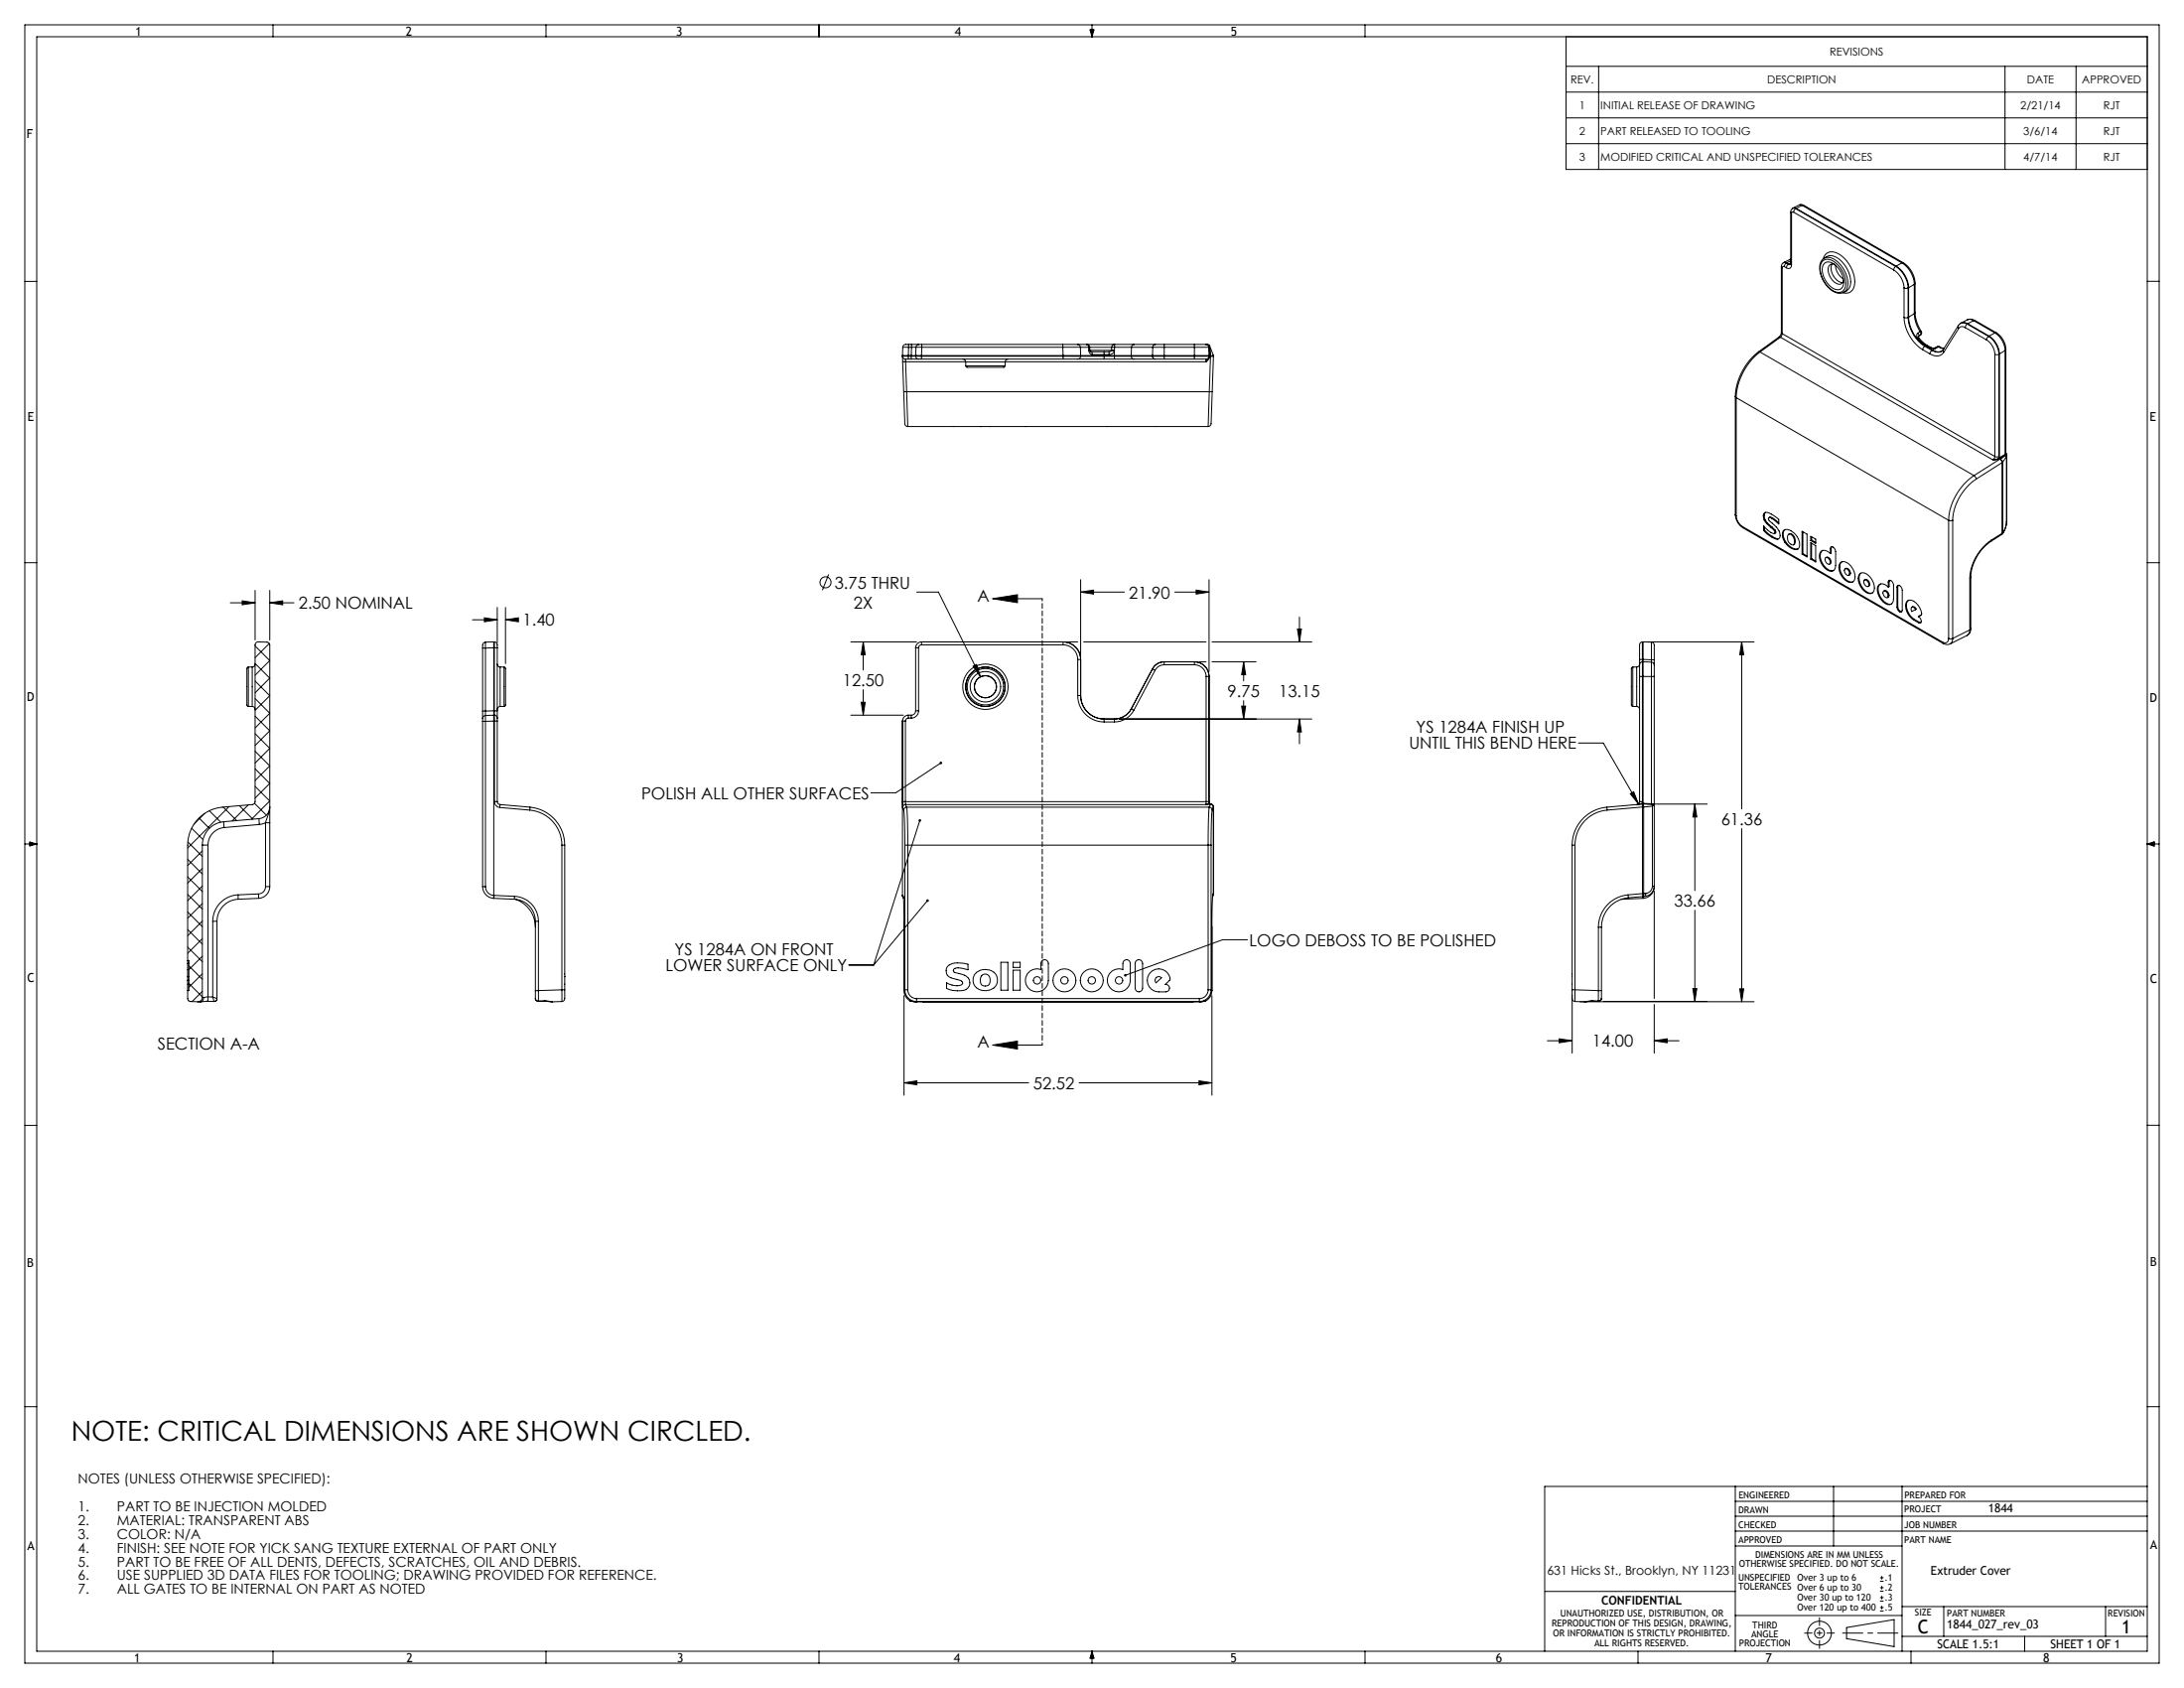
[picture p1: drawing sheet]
<svg xmlns="http://www.w3.org/2000/svg" width="559mm" height="432mm" viewBox="0 0 559 432" stroke-linecap="round" stroke-linejoin="round" font-family="sans-serif">
<g fill="none" stroke="#000" stroke-width=".25">
<path d="M6.3 6.4h546.1v419h-546.1zM9.4 9.4h540v413h-540zM69.8 6.4v3M139.7 6.4v3M209.5 6.4v3M278.9 7.6h1l-.5 1.8zM279.1 7.6l.3 1.8M279.4 6.4v3M279.7 7.6l-.3 1.8M349.2 6.4v3M400.7 9.4v33.9h148.7M400.7 17h148.7"/>
<path d="M409 17v26.3M513 17v26.3M531.2 17v26.3M400.7 30.2h148.7M400.7 36.8h148.7M400.7 23.6h148.7M458.2 54.3l.2 .3M458.2 54.3v13.1M458.4 54.6v13.1M458.7 53.3l.7 .1M458.7 53.3l-.4 .5-.1 .5M458.9 54.3a.32 .32 0 0 0-.4-.1 .32 .32 0 0 0-.1 .4"/>
<path d="M458.9 54.3l25.6 14.8M459.4 53.4l-.5 .9M459.4 53.4l25.6 14.8M459.5 53.3l-.5-.1-.3 .1M459.5 53.3h.1M459.5 53.3l25.7 14.8M459.5 53.3l-.1 .1M460.4 52.4l.6-.1 .5 .2M460.4 52.4l.7 .1M460.4 52.4l-1.6 .8M461.1 52.5l-1.6 .8M461.1 52.5l25.5 14.7"/>
<path d="M461.5 52.5h-.4M461.5 52.5l25.5 14.7M6.3 72h3.1M455.8 68.2l.2 .3M455.8 68.2v16.8M456 68.5v16.9M456.3 67.2l.8 .1M456.3 67.2l-.4 .5-.1 .5M456.4 67.2h-.1M456.4 67.2h.8M456.5 68.2a.32 .32 0 0 0-.3 0 .32 .32 0 0 0-.2 .3M456.5 68.2l.6 .3"/>
<path d="M457.1 67.3l-.6 .9M457.1 67.3l.5 .3M457.2 67.2h.1M457.2 67.2l.5 .3M457.2 67.2l-.1 .1M457.6 67.6l-.5 .9M457.7 67.5h.1M457.7 67.5l-.1 .1M457.7 67.5l.4 .2-.5-.1M458 66.4l.2-.1zM458 66.4l-1.6 .7M458.2 67.4l-.1 .3"/>
<path d="M458.2 67.4l.2 .3M458.2 67.3l-.5 .2M458.2 66.7l-1 .5M458.4 67.7a.81 .81 0 0 1-.4 .9 .81 .81 0 0 1-.9-.1M466.2 66.5a2.39 2.39 0 0 1 3.5 .1 7.1 7.1 0 0 1 2.8 7.3 2.28 2.28 0 0 1-3.5 .6 7.1 7.1 0 0 1-3.2-7.3zM466.4 66.7a2.75 2.75 0 0 1 3.7 .9 6.3 6.3 0 0 1 1.9 6.2 2.01 2.01 0 0 1-3.2 .4 6.6 6.6 0 0 1-2.8-6.9zM466.5 66.2a2.39 2.39 0 0 1 4-1.2 8.3 8.3 0 0 1 3.8 8.6 2.15 2.15 0 0 1-2.7 1.3M466.7 66.1a2.92 2.92 0 0 1 4.2 .5 7.1 7.1 0 0 1 2.3 6.9l-.8 .9M466.7 67.5a2.06 2.06 0 0 1 2.9 .3 5.3 5.3 0 0 1 1.9 5.6 1.73 1.73 0 0 1-2.7 .2 5.5 5.5 0 0 1-2.3-5.9zM468.8 67.5a3.6 3.6 0 0 0 2.7 4.8M469.4 67.7a1.27 1.27 0 0 0-1.4 .3 1.27 1.27 0 0 0-.2 1.4 3.8 3.8 0 0 0 2.9 3.3l.6-.2 .4-.8M469.6 67.8a4.4 4.4 0 0 0 2.1 3.6"/>
<path d="M472.4 74.4l-.6 .4M472.4 74.4h.1M484.5 69.1a5.9 5.9 0 0 1 2.7 4.6M485 68.2a7.1 7.1 0 0 1 3.2 5.5M485 68.2l-.5 .9M485.2 68.1a7 7 0 0 1 3.1 5.5v7.5M485.2 68.1l-.2 .1M486.6 67.2a6.9 6.9 0 0 1 3.2 5.6M486.6 67.2l-1.4 .9M487 67.2a6.6 6.6 0 0 1 3 5.3M487 67.2h-.4M487.2 73.7h1"/>
<path d="M487.2 73.7v7.5M488.2 73.7v7.5M489.8 72.8l-1.6 .9M489.8 72.8v7.4M490 79.9a9.2 9.2 0 0 0 1.6 4.8M490 72.5l-.2 .3M490 79.9l-.2 .3M490 72.5v7.4M549.4 72h3M230.9 91h.1M230.9 91h1.5M230.9 91v.1"/>
<path d="M230.9 91.1a.75 .75 0 0 0 .8 .8M230.9 91.1l.1 1.4M231 92.5h.7M231 92.5l.2 7.7M231 88.8h1.5M231 88.8l-.1 2.2M231.7 91.9h.7M231.7 91.9v.6M231.7 92.5l.3 7.7M231.7 92.5h15.4M232.4 91h.8M232.4 91v.1"/>
<path d="M232.4 91.1h-1.5M232.4 91.1v.8M232.4 91.1h.8M232.4 91.9h.8M232.5 88.1a1.2 1.2 0 0 0-1.5 .7M232.5 88.1v.7M232.5 88.8h.7M232.5 88.1h.7M232.5 88.8l-.1 2.2M233.2 91.1h1.1M233.2 91.1v.8M233.2 91.9h1.8"/>
<path d="M233.2 91v.1M233.2 91h1.1M233.2 88.8h1.2M233.2 88.1v.7M233.2 88.1h1.9M233.2 88.8v2.2M234.3 91h1.5M234.3 91h.1M234.3 91.1h1.5M234.3 91.1a.75 .75 0 0 0 .7 .8M234.3 91v.1M234.4 88.8h1.5"/>
<path d="M234.4 88.8l-.1 2.2M235 91.9h.8M235.1 88.1a.75 .75 0 0 0-.7 .7M235.1 88.1h.8M235.8 91h36.2M235.8 91.1v.8M235.8 91v.1M235.8 91.1h36.2M235.8 91.9h36.2M235.9 88.1v.7M235.9 88.8l-.1 2.2M235.9 88.8h36"/>
<path d="M235.9 88.1h36M246.3 91.9a.75 .75 0 0 1 .8 .7M247.1 92.6h10.1M247.1 92.6v1M247.1 93.6l.4 .4h9.3l.4-.4M247.1 93.6h10.1M257.2 92.6v1M257.2 92.5h51.4M257.9 91.9a.75 .75 0 0 0-.7 .7M271.9 88.8h4.5M271.9 88.1v.7M271.9 88.1h3.8"/>
<path d="M271.9 88.8l.1 2.2M272 91.1h4.5M272 91.1v.8M272 91.9h3.7M272 91h4.5M272 91v.1M275.7 88.1a.75 .75 0 0 1 .7 .7M275.7 88.1h2.4M275.7 91.9h6.8M276.4 88.8h2.1M276.4 88.8l.1 2.2M276.5 91.1a.75 .75 0 0 1-.8 .8"/>
<path d="M276.5 91.1h6M276.5 91h12.9M276.5 91v.1M278.1 88.1a.75 .75 0 0 1 .7 .7M278.1 88.1l.3 .2 .1 .5M278.1 88.1h7.1M278.5 88.8l.1 .8M278.6 89.6l.3 .8 .6 .3M278.8 88.8h5.7M278.8 88.8h-.3M278.8 88.8v.8M278.8 89.6h5.6"/>
<path d="M278.8 89.6h-.2M278.8 89.6l.3 .4M279.1 90l.3 .2 .1 .5M279.1 90h3.4M279.5 90.7h3M282.5 91.1v.8M282.5 90v.7M282.5 90.7v.4M282.5 91.1h2.6M282.5 91.9h2.6M282.5 90.7h1.3M282.5 90h1.3"/>
<path d="M283.8 90v.7M284.4 89.6l-.6 .4M284.4 89.6l.7 .2M284.4 89.6h.1M284.4 89.6h.7M284.4 88.8v.8M284.4 88.8h.8M285.1 91.1h4.3M285.1 91.1v.8M285.1 91.9h5M285.1 89.8a1.28 1.28 0 0 1-1.3 .9M285.1 89.8v1.3"/>
<path d="M285.1 89.6v.2M285.2 88.8h4.3M285.2 88.8l-.1 .8M285.2 88.1a.75 .75 0 0 0-.8 .7M285.2 88.1v.7M285.2 88.1h5M289.4 91h5.5M289.4 91v.1M289.4 91.1a.71 .71 0 0 0 .7 .8M289.4 91.1h5.5M289.5 88.8h5.4M289.5 88.8l-.1 2.2"/>
<path d="M290.1 91.9h5.4M290.2 88.1a.71 .71 0 0 0-.7 .7M290.2 88.1h5.4M294.9 91h14.5M294.9 91v.1M294.9 91.1h3M294.9 91.1a.71 .71 0 0 0 .6 .8M294.9 88.8h3M294.9 88.8v2.2M295.5 91.9h2.4M295.6 88.1a.71 .71 0 0 0-.7 .7M295.6 88.1h2.3"/>
<path d="M297.9 91.1v.8M297.9 88.1v.7M297.9 88.8v2.3M297.9 88.8h7.7M297.9 91.1h7.7M297.9 91.9h7.7M297.9 88.1h7.7M305.6 88.8h3.7M305.6 91.1h3.7M305.6 91.1v.8M305.6 91.9h3M305.6 88.1v.7"/>
<path d="M305.6 88.1h2.9M305.6 88.8v2.3M308.5 88.1a.75 .75 0 0 1 .8 .7M308.5 88.1h.3M308.6 91.9v.6M308.8 88.1l.5 .2M308.9 88.2h.1M308.9 88.2l.4 .2M309.2 88.2l.1 .1M309.3 88.8l.1 2.2M309.3 88.8h.1M309.3 88.4l-.1 .1"/>
<path d="M309.3 88.4h.1M309.3 88.3h.1M309.3 88.3l.2 .3M309.3 88.3v.1M309.3 88.4l.1 .4M309.3 91.2l-.7 1.3M309.3 91.1a.75 .75 0 0 1-.7 .8M309.3 91.1v.1M309.4 91h.1M309.4 91l-.1 .1M309.4 88.8h.1M309.4 88.8l.4 1.8-.2 .4"/>
<path d="M309.4 88.8l.1 2.2M309.5 91.2h-.2M309.5 91.2l-.4 .9-.5 .4M309.5 91h.1M309.5 91v.2M309.5 88.6l.9 2.2M309.6 91l.1 .2M309.7 91.2l-.3 9M310.4 90.8l-.7 .4M310.4 90.8l.1 .3M310.5 91.1l-.8 .1M310.5 91.1l-.3 9.1"/>
<path d="M449.9 90a15.4 15.4 0 0 0-5.9 11.4M449.9 90h.4M450.3 90a15.9 15.9 0 0 0-6.1 11.7M450.3 90l54.8 31.7M455.2 86.2l.3 .1M455.2 86.2l-5.3 3.8M455.5 86.3l-5.2 3.7M455.5 86.3l54.4 31.3M455.8 85l-.2 .7-.4 .5M455.8 85l.2 .4M456 85.4l-.5 .9M456 85.4l54.4 31.4"/>
<path d="M487.2 81.2a10.6 10.6 0 0 0 4.7 8.3M487.2 81.2h1M488.2 81.2a9.4 9.4 0 0 0 4.3 7.4M488.3 81.1a9.4 9.4 0 0 0 4.3 7.4M488.3 81.1l-.1 .1M489.8 80.2a9 9 0 0 0 1.5 4.7M489.8 80.2l-1.5 .9M490.6 86.5l1.1 1.1 1.1 .8M490.8 85.2l-.4 .6 .2 .7M490.8 85.2l.2 .6-.2 .3M490.8 86.1l.1 .3M490.9 86.4l-.3 .1"/>
<path d="M490.9 86.4l1.1 1.1 1.1 .9M491.3 84.9l.2 .5-.2 .4M491.3 84.9l-.5 .3M491.3 85.8l-.5 .3M491.6 84.7a.75 .75 0 0 1-.3 1.1M491.6 84.7l-.3 .2M491.9 89.5l1.9 1M492.5 88.6l-.6 .9M492.5 88.6l1.8 1M492.6 88.5l-.1 .1M492.6 88.5l1.8 1M492.8 88.4l-.2 .1"/>
<path d="M492.8 88.4l.9 .5M493.1 88.4h-.3M493.1 88.4l.9 .5M493.7 88.9l.9 .3 .7-.1M494 88.9h-.3M494 88.9l1.3 .2M494.3 89.6l-.5 .9M494.3 89.6l1.4 .5 1.1-.3M494.4 89.5l1.4 .5 1-.2M494.4 89.5l-.1 .1M495.1 89h.3M495.1 89h-.1"/>
<path d="M495.3 89.1l-.9 .4M495.4 89l-.1 .1M495.6 88.7l.4 .1M495.6 88.7l-.5 .3M495.6 88.7h.7M496 88.8l1.3 .4M496 88.8l-.6 .2M496.3 88.7l-.3 .1M496.3 88.7l1.1 .4M497.2 89.4l-.4 .4M497.2 89.4l.1 .7M497.3 90.1a2.42 2.42 0 0 1-3.5 .4"/>
<path d="M501.1 83.3l.1 .7M501.2 84l-3.9 6.1M501.6 82.7l.9-.2 1 .3M501.6 82.7l.8-.1 .9 .3M501.6 82.7l-.5 .6-3.9 6.1M502.8 83.8a1.14 1.14 0 0 0-1.6 .2M502.8 83.8l5.5 3.1M503.3 82.9l-.5 .9M503.3 82.9l5.5 3.1M503.3 81.8l.7-.1 1 .3M503.3 81.8l-1.5 .8M503.4 81.8l.9-.2 1 .4"/>
<path d="M503.5 82.8l5.4 3.2M503.5 82.8l-.2 .1M505 82l-1.5 .8M505 82l5.4 3.2M505.3 82h-.3M505.3 82l5.5 3.1M508.3 86.9a4.7 4.7 0 0 1 2.1 3.7M508.8 86a5.9 5.9 0 0 1 2.6 4.6M508.8 86l-.5 .9M508.9 86a5.9 5.9 0 0 1 2.7 4.6M508.9 86h-.1M510.4 90.6h1"/>
<path d="M510.4 90.6v26.2M510.4 85.2a5.7 5.7 0 0 1 2.6 4.5M510.4 85.2l-1.5 .8M510.8 85.1a5.3 5.3 0 0 1 2.4 4.3M510.8 85.1l-.4 .1M511.4 90.6v26.2M511.6 90.6h-.2M511.6 90.6v26.5M513 89.7v26.5M513 89.7l-1.4 .9M513.2 89.4l-.2 .3M513.2 89.4v26.7"/>
<path d="M231.2 100.2h.8M231.2 100.2l.3 8.2a.75 .75 0 0 0 .8 .7M232 100.2l.3 8.9M232 100.2h77.4M232.3 109.1h76.8M243.9 109.1h.1M251.2 109.1h-.4M253.3 109.1h.1M262.4 109.1h.1M283.3 109.1h.1M295.5 109.1h.1M309.4 100.2l-.3 8.9"/>
<path d="M310.2 100.2h-.8M310.2 100.2l-.3 8.2a.75 .75 0 0 1-.8 .7M444 101.4l.2 .3M444 101.4v30.2M444.2 101.7l54.4 31.4M444.2 101.7v30.2M510.4 116.8h1M510.4 116.8l-.5 .8M511.4 117.2l-1.5 .4M511.4 117.2l.1 .2M511.4 116.8v.4M511.5 117.4l-1.6 .2"/>
<path d="M511.6 117.1h.1M511.6 117.1l.1 .2M511.6 117.1l-.2 .1M511.7 117.3h.1M511.7 117.3l-.2 .1M511.7 117.4l.6 .9M511.7 117.4l.5 .3 .2 .5M511.7 117.4l-6.6 4.3M511.8 117.3l-.1 .1M512.3 118.3l-6.7 4.3M512.3 118.3v18.1M512.4 118.2l-.1 .1"/>
<path d="M512.4 118.2v18.1M513 116.2l.1 .2M513 116.2l-1.4 .9M513 116.2h.1M513.1 116.4l-1.3 .9M513.1 116.4l-1.4 .9M513.1 116.4h.1M513.2 116.1l-.2 .1M513.2 116.1l.1 .1M513.3 116.2l-.1-.3 .2 .3M513.3 116.2h.1M513.3 116.2l-.2 .2"/>
<path d="M513.4 116.8l-1 1.4M513.4 116.8v16.6M513.4 116.2h-.1M513.4 116.2v.6M513.4 116.2v.1M513.4 116.3v.5M513.4 116.4v16.9M444 131.6a4.3 4.3 0 0 0 2 3.4M444 131.6l.2 .3M444.2 131.9a3.5 3.5 0 0 0 1.6 2.8M445.8 134.7l.2 .3M445.8 134.7l51.2 29.5"/>
<path d="M446 135l51.1 29.6M451.2 131.9l.2 1.2M451.2 131.9a.72 .72 0 0 1 .5-.8 5.8 5.8 0 0 1 3.4 1.8v1.2l-1.8-1.5M451.2 135.7v-1.2a4.1 4.1 0 0 0 2.9 2v-.2M451.2 135.7l2 1.7M451.4 131.8l.2 1.1M451.4 131.8l-.2 .1M451.4 133.1l.6 .8M451.5 135.6l2 1.6M451.5 134.8v.8M451.5 135.6l-.3 .1M451.6 132.9l.6 .9"/>
<path d="M451.6 132.9l-.2 .2M451.6 131.1l-.2 .7M452 133.9l1.2 1.1M452.2 133.8l1.2 1M452.2 133.8l-.2 .1M452.8 132.4a.53 .53 0 0 0-.3 .5 .53 .53 0 0 0 .4 .5 5.4 5.4 0 0 1 2.6 3.6 .86 .86 0 0 1-.7 1M452.8 132.4l.5 .2M452.8 132.3l-.2 .2M453 132.3l.5 .2M453 132.3h-.2M453 132.3l-.2 .1M453.2 135l.8 .8"/>
<path d="M453.2 137.4l1.6 .6M453.4 134.8l.8 .9M453.4 134.8l-.2 .2M453.5 137.2l1.5 .6-.2 .2M453.5 137.2l-.3 .2M453.5 132.5l1.6 1.2M453.5 132.5l-.2 .1M454 135.8l.1 .5M454.2 135.7l.2 .4M454.2 135.7l-.2 .1M454.4 136.1l-.4 .4M454.4 136.1l-.3 .2"/>
<path d="M456.5 135.6a2.84 2.84 0 0 0 .4 3M456.6 138.7a3.1 3.1 0 0 1-.3-2.9 2.36 2.36 0 0 1 3.1 1 3.1 3.1 0 0 1 .7 3.6l-.3 .1M456.6 138.7a3.6 3.6 0 0 0 3.2 1.8M456.9 138.6a3.6 3.6 0 0 0 3.1 1.8l-.2 .1M456.9 138.6l-.3 .1M457.6 136.7a1.16 1.16 0 0 1 1.4 1.2l.1 .3a.77 .77 0 0 1-.6 1.2 1.87 1.87 0 0 1-.9-2.7zM457.9 136.6a1.66 1.66 0 0 1 1.4 1.1 1.66 1.66 0 0 1-.4 1.7M457.9 136.5l-.3 .2M461.1 135.9l1.2 .7v5.9l-1.2-.8zM461.3 136v5.6M463.3 137.2l1.3 .7v1.1l-1.3-.7zM463.3 138.8l1.3 .8v4.2l-1.3-.8z"/>
<path d="M463.5 138.2l1.1 .6M463.5 137.3v.9M463.5 139v3.9M463.5 138.2l-.2 .1M468.6 139.9l-.1 .3M498.6 133.1h1M498.6 133.1v30.2M499.6 133.1v30.2M505.1 121.7a15 15 0 0 0-6.5 11.4M505.1 121.7l.5 .9M505.6 122.6a13.8 13.8 0 0 0-6 10.5M509.4 138.5a11.9 11.9 0 0 0-5.2 9.1"/>
<path d="M509.5 138.1a12.7 12.7 0 0 0-5.5 9.8M509.5 138.1l-.1 .4M512.1 136.7l-2.7 1.8M512.3 136.4l-.2 .3M512.3 136.4l-2.8 1.7M512.4 136.5l-.3 .2M512.4 136.3l-.1 .1M512.4 136.3v.2M512.6 136.2l-.2 .3M512.7 135.9l-.1 .3M512.7 135.9l-.3 .4M513.4 133.4l-.2 1.4-.5 1.1"/>
<path d="M513.4 133.3a5.9 5.9 0 0 1-.8 2.9M513.4 133.3v.1M6.3 143.9h3.1M58.9 154.2h6.4M62 153.7l3.3 .5-3.3 .5zM65.3 151v12.7M69 154.2l3.3-.5v1zM69 151v12.8M69 154.2h6.2M120.9 158.5h6.3M123.9 158l3.3 .5-3.3 .6zM127.2 155.4v9"/>
<path d="M129.3 158.5l3.3-.5v1.1zM129.3 155.4v14.3M129.3 158.5h3.2M212 146.9l-1.6 4.1M234.6 151.5h5.5l10.8 21.7M254 153.1l6.3-1v2.1zM254 153.1h12.7M276.5 151.5l3.3-.5v1zM276.5 151.5h11.2M276.5 148.3v19.1M300.6 151.5h8.7M306 151l3.3 .5-3.3 .5z"/>
<path d="M309.3 148.3v23.5M332.5 157.9v6.3M461.3 141.6l1 .6M461.3 141.6l-.2 .1M463.5 142.9l1.1 .6M463.5 142.9l-.2 .1M466.3 140.8a2.36 2.36 0 0 0-.1 3.1 2.74 2.74 0 0 0 2.9 2M467.1 142.7a1.1 1.1 0 0 1 1 1.6 1.1 1.1 0 0 1-1-1.6zM467.4 142.5a1.14 1.14 0 0 1 1.1 1.2M467.4 142.5l-.3 .2M468.3 140.3l.2-.4a1.08 1.08 0 0 1 1.2 1.2v3.6a1.27 1.27 0 0 1-.6 1.3 1.27 1.27 0 0 1-1.5-.1 3.8 3.8 0 0 1-1.7-4.8 1.96 1.96 0 0 1 2.4 .5M468.3 140.3v1.3"/>
<path d="M468.3 144.2l-.2 .1M468.5 143.7l-.2 .5M468.5 143.7l-.2 .2M468.5 140.2v1.3l-.2 .1M468.5 140.2l-.2 .1M470.7 145a4 4 0 0 0 3.1 3.9l.3-.1M470.7 145l-.2 .1M470.8 144.1a1.48 1.48 0 0 1 2.3 .2 3.9 3.9 0 0 1 1.3 4.3 1.48 1.48 0 0 1-2.4-.3 3.9 3.9 0 0 1-1.2-4.2zM471.2 143.7l-.4 .7-.1 .6M472.1 145.5a1.1 1.1 0 0 1 .9 1.7 1.1 1.1 0 0 1-.9-1.7zM472.3 145.4a1.14 1.14 0 0 1 1.2 1.2M472.3 145.4l-.2 .1"/>
<path d="M473.3 147l-.3 .2M473.5 146.6l-.2 .4M473.5 146.6l-.3 .1M475.7 147.9a4 4 0 0 0 3.1 3.8h.3M475.7 147.9l-.3 .1M475.7 146.9a1.48 1.48 0 0 1 2.4 .3 3.9 3.9 0 0 1 1.2 4.2 1.48 1.48 0 0 1-2.3-.2 3.9 3.9 0 0 1-1.3-4.3zM476.2 146.6l-.5 .7v.6M477 148.4a1.1 1.1 0 0 1 1 1.6 1.1 1.1 0 0 1-1-1.6zM477.3 148.2a1.14 1.14 0 0 1 1.1 1.3M477.3 148.2l-.3 .2M478.2 149.9l-.2 .1M478.4 149.5l-.2 .4"/>
<path d="M478.4 149.5l-.2 .1M481.2 149.4a2.36 2.36 0 0 0-.2 3.1 2.74 2.74 0 0 0 3 2M482 151.2a1.1 1.1 0 0 1 .9 1.7 1.1 1.1 0 0 1-.9-1.7zM482.2 151.1a1.14 1.14 0 0 1 1.1 1.2M482.2 151.1l-.3 .1M483.1 148.9l.2-.4a1.08 1.08 0 0 1 1.2 1.2v3.5a1.27 1.27 0 0 1-.6 1.4 1.27 1.27 0 0 1-1.5-.2 3.8 3.8 0 0 1-1.7-4.7 1.96 1.96 0 0 1 2.4 .5M483.1 148.9v1.3M483.2 152.7l-.3 .2M483.3 152.3l-.2 .4M483.3 152.3l-.2 .1M483.4 148.8v1.3l-.3 .1M483.4 148.8l-.3 .1"/>
<path d="M483.5 148.4l-.1 .4M485.4 155.3l.2 .8 .4 .4M485.4 150.2l.1-.4a1.08 1.08 0 0 1 1.2 1.2v5.1l-.1 .4h-.6M485.4 150.2v5.1M485.6 155.2l.2 .8 .4 .4M485.6 150.1v5.1M485.6 150.1l-.2 .1M485.6 155.2l-.2 .1M485.7 149.7l-.1 .4M486.2 156.4l.4 .1M486.2 156.4l-.2 .1M487.6 155a1.27 1.27 0 0 1 .6-1.4 1.27 1.27 0 0 1 1.4 .2 3.6 3.6 0 0 1 2 3.5"/>
<path d="M487.6 155a4.6 4.6 0 0 0 2 3.6M487.8 154.9a4.6 4.6 0 0 0 2 3.6M487.8 154.9l-.2 .1M488.2 153.6l-.4 .7v.6M489.2 155.3a.85 .85 0 0 1 .9 .6M489.2 155.3a.83 .83 0 0 0-.1 1.1l1-.5M489.4 155.2a.85 .85 0 0 1 .9 .6l-.2 .1M489.4 155.2l-.2 .1M489.4 155.2l-.3 .2M489.6 158.6l1.3 .7M489.8 158.5l1.3 .7M489.8 158.5l-.2 .1"/>
<path d="M490.8 157.7l.5 .5a.73 .73 0 0 1-.1 1.2l-.3-.1M491.1 159.2l.4 .1M491.1 159.2l-.2 .1M491.6 157.3l-.8 .4M504 147.9v13.2M504.2 147.6l-.2 .3M504.2 147.6v13.2M549.4 143.9h3M63.5 170.6l-.3 .4v9.3l.3 .4M63.5 170.6v10.1M64.5 170.6v10.1M64.5 170.6h-1"/>
<path d="M65.3 165.2l3.7 3.8-3.7 3.7M65.3 169.7l3.7 3.8-3.7 3.7M65.3 174.2l3.7 3.8-3.7 3.7M65.3 178.7l3.7 3.8-3.7 3.7M65.3 169.9a.75 .75 0 0 1-.8 .7M68.9 164.6l-3.6 3.6M123.5 165.8h.7M123.5 165.8v16.1M124.2 164.3v1.5M124.2 164.3a1.2 1.2 0 0 0-.7 1.5M124.2 165.8v16.1M126.3 164.2v1.5"/>
<path d="M126.3 165.7v16.1M126.3 165.7l-2.1 .1M126.3 164.2l-2.1 .1M126.3 164.2h.2M126.3 165.7h.2M126.3 164.2h.1M126.5 165.7h.7M126.5 165.7v16.1M126.5 164.2v1.5M126.5 164.2a1.2 1.2 0 0 1 .7 1.5M127.2 169.9a.75 .75 0 0 0 .8 .7M127.2 165.7v16.1"/>
<path d="M128 170.6v10.1M128 170.6h1M129 170.6l.3 .4v9.3l-.3 .4M129 170.6v10.1M217.7 164.2h16.8M220.4 179.6h1l-.5 3.3zM220.9 164.2l.5 3.3h-1zM220.9 164.2v7.2M220.9 176.4v6.5M234.3 165.7v16.1M235 165.7v16.1M235.8 164.2h36.2"/>
<path d="M235.8 164.2a1.27 1.27 0 0 0-1.4 1.5h.6M235.8 164.2v.8M235.8 165a.75 .75 0 0 0-.8 .7M235.8 165h36.2M235.8 164.2h.1M249 170.4l.9-.4 1 3.2zM272 164.2a4.5 4.5 0 0 1 4.5 4.5M272 165a3.7 3.7 0 0 1 3.7 3.7M272 164.2v.8M272 164.2h.1M273.3 164.2h2.4M275.7 168.7h.8"/>
<path d="M275.7 177.9h.8M275.7 177.9a6.8 6.8 0 0 0 6.8 6.8M275.7 168.7v9.2M276.5 177.9a6 6 0 0 0 6 6M276.5 177.9h.1M276.5 168.7v9.2M276.5 168.7h.1M277.3 164.2h31.3M294.9 171.1l-5.5 10.2M294.9 171.1h.1M294.9 171.1l.6 .4M295.5 171.5l-5.4 10.2"/>
<path d="M297.9 169.3a3.4 3.4 0 0 0-3 1.8M297.9 169.3v.8M297.9 170.1a2.65 2.65 0 0 0-2.4 1.4M297.9 169.3h7.7M297.9 170.1h7.7M297.9 169.3h.1M305.6 169.3a3.7 3.7 0 0 1 3.7 3.7M305.6 170.1a2.99 2.99 0 0 1 3 2.9M305.6 169.3v.8M305.6 169.3h.1M306.9 169.3h1.7M308.6 173h.7"/>
<path d="M308.6 173v32.1M309.3 173l.1 32.5M309.3 173h.1M310.1 164.2h25.6M310.1 169.3h11.3M318.2 169.3l.5 3.3h-1zM318.2 169.3v4.9M318.2 179.2v4.7M332 160.9h1l-.5 3.3zM417.8 170.6l-.4 .4v9.3l.4 .4M417.8 170.6v10.1M418.8 170.6v10.1"/>
<path d="M418.8 170.6h-1M419.5 169.9a.75 .75 0 0 1-.7 .7M419.5 173h.7M419.5 170.1v2.9M419.5 168.7h.7M419.5 168.7v1.4M419.5 173v32.1M420.2 169.3v3.7M420.2 169.3a.75 .75 0 0 0-.7 .8M420.2 164.2v4.5M420.2 164.2a1.04 1.04 0 0 0-.7 1.5v3M420.2 173h2.3"/>
<path d="M420.2 168.7v.6M420.2 173v32.1M420.4 169.3v36.2M420.4 164.2v4.5M420.4 168.7v.6M420.4 169.3l2.1 .1M420.4 169.3h-.2M420.4 168.7l2.1 .1M420.4 164.2l2.1 .1M420.4 168.7h-.2M420.4 164.2h-.2M421.5 164.2h27.3"/>
<path d="M422.5 169.4v3.6M422.5 173h.8M422.5 169.4a.75 .75 0 0 1 .8 .7M422.5 164.3v4.5M422.5 168.8h.8M422.5 164.3a1.04 1.04 0 0 1 .8 1.4v3.1M422.5 168.8v.6M422.5 173v32.6M423.3 170.1v2.9M423.3 168.8v1.3M423.3 173v32.6M445.6 164.2v42.7"/>
<path d="M445.6 164.2l.5 3.3h-1zM497 164.2l.1 .4M497.1 164.6l1 .3 .8-.2M498.6 163.3h1M498.6 163.3a.97 .97 0 0 1-.5 1 .97 .97 0 0 1-1.1-.1M499.6 163.3l-.1 .8-.6 .6M504 161.1l-.1 .8-.4 .5-4.6 2.3M504 161.1l-4.4 2.2M504.2 160.8l-.2 1.1-.7 .6M504.2 160.8l-.2 .3M63.5 180.7h1M64.5 180.7a.75 .75 0 0 1 .8 .8"/>
<path d="M65.3 183.2l3.7 3.7-3.7 3.8M65.3 187.7l3.7 3.7-3.7 3.8M65.3 192.2l3.7 3.7-3.7 3.8M65.3 196.7l3.7 3.7-3.7 3.8M123.5 184.5h.7M123.5 183.8v.7M123.5 181.9h.7M123.5 181.9v1.9M123.5 184.5v42.3M124.2 183v1.5M124.2 183a.75 .75 0 0 0-.7 .8M124.2 181.9v1.1"/>
<path d="M124.2 184.5v42.3M126.3 182.9v1.5M126.3 182.9h.1M126.3 181.8v1.1M126.3 182.9h.2M126.3 184.4h.2M126.3 184.4l-2.1 .1M126.3 182.9l-2.1 .1M126.3 184.4v44.6M126.3 181.8h.2M126.3 181.8l-2.1 .1M126.5 182.9v1.5"/>
<path d="M126.5 182.9a.75 .75 0 0 1 .7 .8M126.5 181.8v1.1M126.5 181.8h.7M126.5 184.4h.7M126.5 184.4v20.7M127.2 183.7v.7M127.2 181.8v1.9M127.2 184.4v20.7M128 180.7a.75 .75 0 0 0-.8 .8M129 180.7h-1M217.7 182.9h13.4M230.9 184.4v44.6"/>
<path d="M230.9 184.4h.1M230.9 184.4h.8M231.7 184.4v20.7M232.4 182.9h.8M232.4 182.9a1.5 1.5 0 0 0-1.5 1.5M232.4 182.9v.8M232.4 183.7a.75 .75 0 0 0-.7 .7M232.4 183.7h.8M233.2 182.9v.8M234.3 181.8h.7M234.3 181.8a1.12 1.12 0 0 1-1.1 1.1M235 181.8a1.88 1.88 0 0 1-1.8 1.9"/>
<path d="M240.7 195.2l-11.5 7.6h-6.4M282.5 183.9v.8M282.5 183.9h2.6M282.5 184.7h2.6M282.5 183.9h.1M285.1 183.9v.8M285.1 183.9h.1M286.4 183.9h49.3M289.4 181.3a4.9 4.9 0 0 1-4.3 2.6M289.4 181.3h.1M289.4 181.3l.7 .4M290.1 181.7a5.6 5.6 0 0 1-5 3"/>
<path d="M317.7 180.6h1l-.5 3.3zM332.5 183.9l.5 3.3h-1zM332.5 183.9v6.4M403.9 190.1h6.3l9 15.6M417.8 180.7h1M418.8 180.7a.75 .75 0 0 1 .7 .8M6.3 215.9h3.1M7.6 215.4l1.8 .5-1.8 .5zM7.6 215.6l1.8 .3M9.4 215.9l-1.8 .3M48 219.8l3.8 3.8M48.1 215.4l3.7 3.7"/>
<path d="M49 211.9l2.9 2.9M50.9 209.3l2.7 2.6M51.8 217.7l-3.8 3.7M51.8 216.2h1.4M51.8 216.2v38.9M52.4 208.1l-2.8 2.7M53.2 216.2v38.8M53.6 207.4l2.9 2.9M57.1 206.5l3.5 3.4M57.2 210.2a6 6 0 0 0-5.4 6M57.2 210.2l.1 1.5M57.3 211.7a4.5 4.5 0 0 0-4.1 4.5"/>
<path d="M58.6 206.3l-10.6 10.6M61.2 206.1l3.5 3.5M63.5 205.9l-4.1 4.1M65.1 205.5l3.1 3M65.3 201.2l3.7 3.7-4.7 4.7M66.3 209.4l.1 1.5M66.3 209.4l-9.1 .8M66.4 210.9l-9.1 .8M67.9 210.5h1.1M67.9 210.5l-1.5 .4M67.9 210.5v16.3M69 206.4v-41.4a.75 .75 0 0 0-.7-.7l-2.1-.1a.78 .78 0 0 0-.9 .8v40.1a.75 .75 0 0 1-.7 .7l-7.7 .7a9.7 9.7 0 0 0-8.9 9.7v29.5"/>
<path d="M69 206.4a3 3 0 0 1-2.7 3M69 206.4l-.1 1-1 3.1M69 206.4v4.1M69 210.5v16.3M126.5 205.1a1.5 1.5 0 0 0 1.4 1.5M126.5 205.1h.7M127.2 205.1a.75 .75 0 0 0 .7 .7M127.9 206.6l7.6 .6M127.9 205.8v.8M127.9 205.8l7.7 .7M135.5 207.2a9 9 0 0 1 8.3 9M135.6 206.5l-.1 .7"/>
<path d="M135.6 206.5a9.7 9.7 0 0 1 8.9 9.7M143.8 216.2h.7M143.8 216.2v37M144.5 216.2v37M231 206.6l.2 .6M231.2 207.2l.3 9M231.5 216.2h.8M231.5 216.2v37M231.7 205.1h-.8l.1 1.5M231.7 205.1v.7M231.7 205.1h76.9M231.7 205.8a.75 .75 0 0 0-.7 .8"/>
<path d="M231.7 205.8l.3 .7M231.7 205.8h76.9M232 206.5l.3 9.7M232 206.5a.75 .75 0 0 0-.8 .7M232 206.5h77.4M232.3 216.2v37M232.3 216.2h76.8M235.4 209.9l-11.9 37M308.6 205.1h.3a.34 .34 0 0 1 .4 0 .34 .34 0 0 1 0 .4M308.6 205.1v.7M309.1 216.2h.8M309.1 216.2v37"/>
<path d="M309.3 205.5l.2 .2M309.3 205.5l-.7 .3M309.4 205.5h.1M309.4 205.5l.1 .2M309.4 206.5l-.3 9.7M309.4 206.5a.75 .75 0 0 1 .8 .7M309.5 205.7l-.9 .1M309.5 205.7h.1M309.6 205.7h.2M309.6 205.7h.1M309.7 205.7a.75 .75 0 0 1 .8 .7M309.7 205.7h.2"/>
<path d="M309.7 205.7l-.3 .8M309.8 205.7h.1M309.9 216.2v37M309.9 205.7l.4 .3 .2 .4M310.2 207.2l-.3 9M310.5 206.4v22.2M310.5 206.4l-.3 .8M310.5 206.4h.1M402.3 216.2h.7M402.3 216.2v37M403 216.2v37M411.2 206.5v.7"/>
<path d="M411.2 206.5a9.8 9.8 0 0 0-8.9 9.7M411.2 207.2a9 9 0 0 0-8.2 9M417.1 203.1l.9-.6 1.2 3.2zM419.5 205.1a.75 .75 0 0 1-.7 .7l1.3-.3M419.5 205.1h.7M420.1 205.5l.1 .2M420.2 205.7v.7M420.2 205.7l.3 .7M420.2 205.7l-9 .8M420.2 205.1l-.1 .4M420.2 206.4h.3M420.2 206.4v22.2"/>
<path d="M420.2 206.4l-9 .8M420.4 205.7h2.1M420.4 205.5v.2M420.4 205.5h.1M420.4 205.7h-.2M420.4 205.5l2.1 .1M420.4 205.5h-.3M420.5 206.4v22.2M421.5 205.7h15.3M422.5 205.6v.1M422.5 205.7h.1M422.5 205.6h.1"/>
<path d="M422.5 205.7l.4 .1M422.5 205.6h.4M422.8 206.2l-2.3 .2M422.8 206.2v20.5M422.9 205.6v.2M422.9 205.6h.4M422.9 205.8h.1M423 205.8l-.2 .4M423 205.8l.1 .1M423.1 205.9l-.3 .3M423.2 205.7l-.3 .1M423.2 205.7l.1 .1"/>
<path d="M423.3 205.8l-.2 .1M423.3 205.6l-.1 .1M423.3 205.6v.2M423.3 205.8v21M433.6 205.7l.5 3.3h-1zM433.6 205.7v22.1M445.6 212v44.2M549.4 215.9h3M549.4 215.9l1.8 .3M549.4 215.9l1.8-.6v1.2zM551.2 215.6l-1.8 .3M48 237.8l3.8 3.7"/>
<path d="M48 233.3l3.8 3.7M48 228.8l3.8 3.8M48 224.3l3.8 3.8M51.8 222.2l-3.8 3.7M51.8 226.6l-3.8 3.8M51.8 231.1l-3.8 3.8M51.8 235.6l-3.8 3.8M54.4 235.7h1.1M54.4 235.7v19.3M55.5 235.7v19.7M60.9 228.9a6.8 6.8 0 0 0-6.5 6.8M60.9 228.9v1.1"/>
<path d="M60.9 230a5.7 5.7 0 0 0-5.4 5.7M66.1 228.7l.1 1.1M66.1 228.7l-5.2 .2M66.2 229.8l-5.3 .2M67.9 226.8a1.87 1.87 0 0 1-1.8 1.9M67.9 226.8h1.1M69 226.8a3 3 0 0 1-2.8 3M123.5 226.8a3 3 0 0 0 2.8 3M123.5 226.8h.7M124.2 226.8a2.25 2.25 0 0 0 2.1 2.2M126.3 229.8h.1M126.3 229v.8"/>
<path d="M126.3 229h.1M126.4 229.8l5.2 .2M126.4 229v.8M126.4 229l5.2 .3M131.6 230a5.7 5.7 0 0 1 5.4 5.7M131.6 229.3a6.4 6.4 0 0 1 6.2 6.4M131.6 229.3v.7M131.9 230.1a7.5 7.5 0 0 1 5.1 7.1M137 235.7h.8M137 235.7v17.7M137.8 235.7v17.7M230.9 229h.1"/>
<path d="M230.9 229l.2 .5M230.9 229l.2 .3M231.1 229.3v.2M231.1 229.3v.3M231.1 229.5h.1M231.1 229.5l.2 6.2M231.3 235.7v17.7M231.3 235.7h.1M237.3 230.4l-13.8 16.5M310.1 237.2v16.2M310.1 237.2h.1M310.3 229.1v.1"/>
<path d="M310.3 228.9l-.2 8.3M310.4 228.9l-.1 .3v-.3M310.5 228.6l-.1 .3M310.5 228.6l-.2 .3M310.5 228.6h.1M409 237.2h.8M409 237.2v16.2M409.8 237.2v16.2M415.2 230l-.4 .1M415.2 229.9v.1M416.5 228.9l.1 .8M416.5 228.9a8.3 8.3 0 0 0-7.5 8.3"/>
<path d="M416.6 229.7a7.5 7.5 0 0 0-6.8 7.5M420.2 228.6h.3M420.2 228.6l.1 .7 .2-.7M420.2 228.6l-3.7 .3M420.4 229.8l-5.2 .2M420.4 229.3v.5M420.9 229.3l-4.3 .4M421.1 228.5l-.2 .8M421.1 228.5l-.6 .1M422.8 226.7a1.87 1.87 0 0 1-1.7 1.8M422.8 226.7h.4a2.4 2.4 0 0 1-2.3 2.6M423.2 226.8h.1"/>
<path d="M423.3 226.8a3 3 0 0 1-2.9 3M423.3 227.9v27.5M433.6 232.8v23.4M48 245.7v.8M48 248.1v1.7M48 251.8v1.5M48 253.4v2a.75 .75 0 0 0 .7 .8l1.9 .1M48 250.8v.9h.3M48 246.5h.3M48 245.7h.3v7.7h-.3M48 246.5v1.5M48 250.8h.3"/>
<path d="M48 242.3l3.8 3.7M48.2 255.9l.1 .1M48.3 249.8h-.3v1M48.3 251.6l3.5 3.4M48.3 247.1l3.5 3.4M50.6 256.3h.6M51.8 240.1l-3.8 3.8M51.8 244.6l-3.5 3.5-.3-.1M51.8 249.1l-3.5 3.4M51.8 253.6l-2.7 2.6M51.8 255.1a1.13 1.13 0 0 1-1.2 1.2M51.8 255.1l.3 .1"/>
<path d="M52.1 255.2a1.03 1.03 0 0 1-.9 1.1M53.1 256.1l-1.9 .2M53.1 256.1l1.6 .1M53.2 255l-1.1 .2M53.2 255l-.1 1.1M53.2 255h1.2M54.4 255l.3 1.2M54.4 255l1.1 .4M54.7 256.2h.1M55.5 255.4a.75 .75 0 0 1-.8 .8M137 255.4l.2 .6 .6 .2M137 253.4h.8"/>
<path d="M137 255.4a.72 .72 0 0 0 .8 .7M137 253.4v2M137.8 253.4v2.7M137.8 256.1v.1l1.6-.1M139.4 256.1l1.9 .2M139.4 256l1.9 .3M139.4 256v.1M139.4 256l-1.6 .1M143.8 253.2v3M143.8 253.2h.7M143.8 253.2l-6 .2M143.8 256.2l-2.5 .1"/>
<path d="M144.5 253.2v2.2a.75 .75 0 0 1-.7 .8M144.5 249.8h.1M144.5 251.7h.1M144.5 249.2h.1M217.2 246.9h6.3M231.3 253.4h.1M231.3 253.4a3 3 0 0 0 1.6 2.7M231.3 254.7v25.5M231.5 253.2a3 3 0 0 0 3 3M231.5 253.2h.8M231.5 253.2l-.2 .2M232.3 253.2a2.25 2.25 0 0 0 2.2 2.2"/>
<path d="M232.9 256.1l.6 .1M233 256l1.4 .3M233 256l.4 .1M233 256l-.1 .1M233.3 256.1l1.2 .2M234.5 255.4v.8M234.5 256.2h72.4M234.5 255.4h72.4M234.5 256.2l-.1 .1M236.1 256.3h-1.7M236.1 256.3h69.2M236.1 256.3h.1"/>
<path d="M242.5 247.2a4.9 4.9 0 0 1 4.4-.7l.8 .2v1.4l-2-.5-1.4 .1a.66 .66 0 0 0-.3 .9 .66 .66 0 0 0 .9 .3l.5 .1a2.68 2.68 0 0 1 2.7 2.8 2.49 2.49 0 0 1-3.1 1.7l-1.2-.1-1.6-.6v-1.4a4.1 4.1 0 0 0 4 .4 .77 .77 0 0 0-.8-1.1l-1.4-.4a1.95 1.95 0 0 1-1.7-1.1 1.95 1.95 0 0 1 .2-2zM249.8 248.7a3.4 3.4 0 0 1 5.3 1.1 2.7 2.7 0 0 1-2.7 3.6 2.75 2.75 0 0 1-3.1-1.3 2.75 2.75 0 0 1 .5-3.4zM251.2 249.6a1.29 1.29 0 0 1 1.6-.2 1.29 1.29 0 0 1 .5 1.5 1.32 1.32 0 0 1-1.6 1.3 1.32 1.32 0 0 1-.9-1.9zM256.1 246.2h1.8v7.1h-1.8zM259.2 246.2h1.8v1.3h-1.8zM259.2 248.2h1.8v5.1h-1.8zM263.5 248.4l1.6-.6 1.2 .2v-1.5a.95 .95 0 0 1 1-1 .95 .95 0 0 1 .9 1v4.3a2.94 2.94 0 0 1-4.2 2.6 2.94 2.94 0 0 1-.5-5zM284.5 248.4l1.6-.6 1.2 .2v-1.5a.95 .95 0 0 1 .9-1 .95 .95 0 0 1 1 1v4.3a2.94 2.94 0 0 1-4.3 2.6 2.94 2.94 0 0 1-.4-5zM290.7 245.8a.95 .95 0 0 1 1-.2 .95 .95 0 0 1 .6 .9v6.3a.95 .95 0 0 1-.9 .9 .95 .95 0 0 1-1-.9v-6.3zM294.2 248.9a2.85 2.85 0 0 1 3.2-.9 2.85 2.85 0 0 1 1.9 2.7l-1.1 1.1a.96 .96 0 0 1 1 .9 .96 .96 0 0 1-.9 1 4.1 4.1 0 0 1-4.3-1.3 2.94 2.94 0 0 1 .2-3.5zM295.8 250.1a.95 .95 0 0 1 1.4 0l-1.4 1.3a.95 .95 0 0 1 0-1.3zM305.3 256.3h1.7"/>
<path d="M305.3 256.3h.1M306.9 255.4v.8M306.9 256.2l.1 .1M308.1 256.1l-1.2 .2M308.4 256l-1.4 .3M308.4 256l-.4 .1M308.4 256l.1 .1M308.5 256.1l-.6 .1M309.1 253.2a2.25 2.25 0 0 1-2.2 2.2M309.1 253.2h.8M309.9 253.2a3 3 0 0 1-3 3M309.9 253.2l.2 .2"/>
<path d="M310.1 253.4a3 3 0 0 1-1.6 2.7M310.1 253.4h.1M310.1 254.7v25.5M319.2 240.4h-6.4l-24.9 9.1M402.2 249.8h.1M402.2 251.7h.1M402.2 249.2h.1M402.3 254.5v14.9M402.3 253.2h.7M402.3 253.2v2.2a.75 .75 0 0 0 .7 .8M403 253.2v3M403 253.2l6 .2"/>
<path d="M403 256.2l2.4 .1M404.3 256.2h44.5M407.4 256l-2 .3M407.4 256v.1M407.4 256l1.6 .1M407.4 256.1l-2 .2M407.4 256.1l1.6 .1M409 256.1v.1M409 253.4h.8M409 253.4v2.7M409.8 253.4v2M409.8 255.4a.72 .72 0 0 1-.8 .7"/>
<path d="M409.8 255.4a.75 .75 0 0 1-.8 .8M410.2 256.2h26.6M423.3 256.9v12.5M433.1 252.9h1l-.5 3.3zM445.1 252.9h1l-.5 3.3zM231.3 277l3.3-.5v1zM231.3 277h31.9M254 267.3l6.3-1v2.1zM254 267.3h12.7M276.1 277h34M306.8 276.5l3.3 .5-3.3 .5zM395.9 266.2h6.4"/>
<path d="M399 265.7l3.3 .5-3.3 .5zM423.3 266.2l3.3-.5v1zM423.3 266.2h6.3M6.3 287.9h3.1M549.4 287.9h3M6.3 359.8h3.1M549.4 359.8h3M444 384h105.4M444 387.9h105.4M444 380.2v42.2M444 395.5h42.7M444 391.7h105.4"/>
<path d="M469.1 380.2v15.3M486.7 380.2v42.2M549.4 380.2h-154.2v42.2M395.3 407.1h48.7M444 413.3h42.7M472.5 416.3l12.1-2v6.9l-12.1-2zM481 404.5h.9M481 403.6h.9M481 407h.9M481 406.1h.9M481 409.6h.9M481 408.7h.9"/>
<path d="M481 412.1h.9M481 411.2h.9M481.5 403.2v.8M481.5 405.7v.9M481.5 408.2v.9M481.5 410.8v.9M486.7 418.6h62.7M486.7 411h62.7M497.3 411v7.6M518 418.6v3.8M538.7 411v7.6M69.8 422.4v3"/>
<path d="M139.7 422.4v3M209.5 422.4v3M279.4 422.4v3M279.4 422.4l.5 1.8h-1zM279.4 422.4l.3 1.8M279.4 422.4l-.3 1.8M349.2 422.4v3M419.1 422.4v3M488.9 422.4v3"/>
<circle cx="211.2" cy="149" r="1.41"/>
<circle cx="252.1" cy="175.7" r="5.8"/>
<circle cx="252.1" cy="175.7" r="5"/>
<circle cx="252.1" cy="175.7" r="3.9"/>
<circle cx="252.1" cy="175.7" r="4.7"/>
<circle cx="252.1" cy="175.7" r="2.81"/>
<circle cx="252.1" cy="175.7" r="2.83"/>
<circle cx="265.4" cy="250.8" r=".95"/>
<circle cx="272.3" cy="250.8" r="2.94"/>
<circle cx="272.3" cy="250.8" r=".95"/>
<circle cx="279.3" cy="250.8" r=".95"/>
<circle cx="279.3" cy="250.8" r="2.94"/>
<circle cx="286.3" cy="250.8" r=".95"/>
<circle cx="465.5" cy="417.8" r="1.27"/>
<circle cx="465.5" cy="417.8" r="3"/>
</g>
<path d="M266.7 153.1v114.2" fill="none" stroke="#000" stroke-width=".25" stroke-dasharray="1.3 .6" stroke-dashoffset=".7"/>
<path d="M461.7 417.8h7.6" fill="none" stroke="#000" stroke-width=".25" stroke-dasharray="15.2 1.3 1.3 1.3" stroke-dashoffset="13.3"/>
<path d="M465.5 413.8v7.9" fill="none" stroke="#000" stroke-width=".25" stroke-dasharray="15.2 1.3 1.3 1.3" stroke-dashoffset="13.2"/>
<path d="M471.4 417.8h14.2" fill="none" stroke="#000" stroke-width=".25" stroke-dasharray="15.2 1.3 1.3 1.3" stroke-dashoffset="10.1"/>
<g fill="#000">
<path d="M254 153.1l6.3-1v2.1zM254 267.3l6.3-1v2.1zM240.5 194.9a.34 .34 0 0 0 0 .5 .34 .34 0 0 0 .4 0 .34 .34 0 0 0 .1-.4l-.3 .2 .3-.2zM237.1 230.2a.34 .34 0 0 0 0 .4 .34 .34 0 0 0 .5 0 .34 .34 0 0 0-.1-.5l-.2 .3 .2-.3zM235.1 209.6a.34 .34 0 0 0 0 .5 .34 .34 0 0 0 .5-.1 .34 .34 0 0 0-.1-.4l-.1 .3 .1-.3zM287.7 249.2l-.1 .4 .3-.1-.3 .1a.34 .34 0 0 0 .5 .2 .34 .34 0 0 0 .1-.5 .34 .34 0 0 0-.5-.1zM417.1 203.1l.9-.6 1.2 3.2z"/>
<path d="M249 170.4l1.9 2.8-1-3.2zM276.5 151.5l3.3-.5v1zM306 151l3.3 .5-3.3 .5zM332 160.9h1l-.5 3.3zM332.5 183.9l.5 3.3h-1zM231.3 277l3.3-.5v1zM306.8 276.5l3.3 .5-3.3 .5zM318.2 169.3l.5 3.3h-1zM317.7 180.6h1l-.5 3.3zM220.9 164.2l.5 3.3h-1zM220.4 179.6h1l-.5 3.3zM399 265.7l3.3 .5-3.3 .5zM423.3 266.2l3.3-.5v1zM433.6 205.7l.5 3.3h-1zM433.1 252.9h1l-.5 3.3zM129.3 158.5l3.3-.5v1.1zM123.9 158l3.3 .5-3.3 .6zM62 153.7l3.3 .5-3.3 .5zM69 154.2l3.3-.5v1z"/>
<path d="M445.6 164.2l.5 3.3h-1zM445.1 252.9h1l-.5 3.3z"/>
</g>
<text font-size="7.1" x="18.2" y="368.5">NOTE: CRITICAL DIMENSIONS ARE SHOWN CIRCLED.</text>
<g font-size="4.8">
<text x="490.7" y="417.9">C</text>
<text x="542.9" y="417.9">1</text>
</g>
<g font-size="4.2">
<text x="76.4" y="155.8">2.50 NOMINAL</text>
<text x="213.5" y="150.5">3.75 THRU</text>
<text x="218.4" y="155.6">2X</text>
<text x="250.1" y="153.9">A</text>
<text x="288.9" y="153.1">21.90</text>
<text x="133.7" y="160.1">1.40</text>
<text x="215.6" y="175.5">12.50</text>
<text x="314.1" y="178.3">9.75</text>
<text x="327.2" y="178.3">13.15</text>
<text x="360.5" y="191.6">UNTIL THIS BEND HERE</text>
<text x="362.4" y="187.5">YS 1284A FINISH UP</text>
<text x="164.1" y="204.3">POLISH ALL OTHER SURFACES</text>
<text x="440.4" y="211.1">61.36</text>
<text x="428.4" y="231.9">33.66</text>
<text x="172.6" y="244.3">YS 1284A ON FRONT</text>
<text x="319.7" y="242.1">LOGO DEBOSS TO BE POLISHED</text>
<text x="170.3" y="248.4">LOWER SURFACE ONLY</text>
<text x="40.3" y="268.4">SECTION A-A</text>
<text x="250.1" y="268.1">A</text>
<text x="407.4" y="267.8">14.00</text>
<text x="264.4" y="278.6">52.52</text>
</g>
<g font-size="3.5">
<text x="19.9" y="379.5">NOTES (UNLESS OTHERWISE SPECIFIED):</text>
<text x="19.9" y="386.6">1.</text>
<text x="29.9" y="386.6">PART TO BE INJECTION MOLDED</text>
<text x="19.9" y="390.1">2.</text>
<text x="19.9" y="393.6">3.</text>
<text x="29.9" y="390.1">MATERIAL: TRANSPARENT ABS</text>
<text x="29.9" y="393.6">COLOR: N/A</text>
<text x="19.9" y="397.2">4.</text>
<text x="19.9" y="400.7">5.</text>
<text x="29.9" y="397.2">FINISH: SEE NOTE FOR YICK SANG TEXTURE EXTERNAL OF PART ONLY</text>
<text x="29.9" y="400.7">PART TO BE FREE OF ALL DENTS, DEFECTS, SCRATCHES, OIL AND DEBRIS.</text>
<text x="19.9" y="404.2">6.</text>
<text x="19.9" y="407.8">7.</text>
<text x="29.9" y="404.2">USE SUPPLIED 3D DATA FILES FOR TOOLING; DRAWING PROVIDED FOR REFERENCE.</text>
<text x="29.9" y="407.8">ALL GATES TO BE INTERNAL ON PART AS NOTED</text>
</g>
<g font-size="3.2">
<text x="34.6" y="9.1">1</text>
<text x="103.8" y="9.1">2</text>
<text x="173" y="9">3</text>
<text x="244.3" y="9.2">4</text>
<text x="314.9" y="9.1">5</text>
<text x="6.8" y="35.2">F</text>
<text x="7" y="107.6">E</text>
<text x="550" y="107.6">E</text>
<text x="6.9" y="179.3">D</text>
<text x="550" y="179.5">D</text>
<text x="7" y="251.3">C</text>
<text x="550.1" y="251.5">C</text>
<text x="550.1" y="324">B</text>
<text x="6.9" y="324">B</text>
<text x="7" y="396.4">A</text>
<text x="550.2" y="396.3">A</text>
<text x="395.8" y="402.8">631 Hicks St., Brooklyn, NY 11231</text>
<text x="34.4" y="425.2">1</text>
<text x="104" y="425.2">2</text>
<text x="173.3" y="425.2">3</text>
<text x="244" y="425.2">4</text>
<text x="314.9" y="425.2">5</text>
<text x="382.7" y="425.2">6</text>
<text x="451.8" y="425.2">7</text>
<text x="522.8" y="425.2">8</text>
</g>
<g font-size="3.1">
<text x="508.7" y="386.9">1844</text>
<text x="494" y="402.7">Extruder Cover</text>
<text x="409.7" y="410.5">CONFIDENTIAL</text>
<text x="498.1" y="416.6">1844_027_rev_03</text>
<text x="495.6" y="421.7">SCALE 1.5:1</text>
<text x="524.6" y="421.7">SHEET 1 OF 1</text>
</g>
<g font-size="2.8">
<text x="468.1" y="14.2">REVISIONS</text>
<text x="401.9" y="21.3">REV.</text>
<text x="452.2" y="21.3">DESCRIPTION</text>
<text x="518.6" y="21.3">DATE</text>
<text x="532.7" y="21.3">APPROVED</text>
<text x="404.1" y="27.9">1</text>
<text x="409.5" y="27.9">INITIAL RELEASE OF DRAWING</text>
<text x="516.9" y="27.9">2/21/14</text>
<text x="538.2" y="27.9">RJT</text>
<text x="404.1" y="34.5">2</text>
<text x="409.5" y="34.5">PART RELEASED TO TOOLING</text>
<text x="517.7" y="34.5">3/6/14</text>
<text x="538.2" y="34.5">RJT</text>
<text x="404.1" y="41.1">3</text>
<text x="409.5" y="41.1">MODIFIED CRITICAL AND UNSPECIFIED TOLERANCES</text>
<text x="517.7" y="41.1">4/7/14</text>
<text x="538.2" y="41.1">RJT</text>
</g>
<g font-size="2.4">
<text x="444.8" y="383.2">ENGINEERED</text>
<text x="487.3" y="383.2">PREPARED FOR</text>
<text x="444.8" y="387">DRAWN</text>
<text x="487.3" y="386.9">PROJECT</text>
<text x="444.8" y="394.6">APPROVED</text>
<text x="444.8" y="390.8">CHECKED</text>
<text x="487.2" y="394.6">PART NAME</text>
<text x="487.2" y="390.8">JOB NUMBER</text>
<text x="444.9" y="400.9">OTHERWISE SPECIFIED. DO NOT SCALE.</text>
<text x="449.1" y="398.6">DIMENSIONS ARE IN MM UNLESS</text>
<text x="444.8" y="404.4">UNSPECIFIED</text>
<text x="444.8" y="406.7">TOLERANCES Over 6 up to 30</text>
<text x="459.9" y="404.5">Over 3 up to 6</text>
<text x="482.2" y="404.5">.1</text>
<text x="482.2" y="407">.2</text>
<text x="399.2" y="413.6">UNAUTHORIZED USE, DISTRIBUTION, OR</text>
<text x="459.9" y="409.6">Over 30 up to 120</text>
<text x="459.9" y="412.1">Over 120 up to 400</text>
<text x="482.2" y="409.6">.3</text>
<text x="482.2" y="412.1">.5</text>
<text x="490" y="413.4">SIZE</text>
<text x="498.1" y="413.4">PART NUMBER</text>
<text x="539.3" y="413.4">REVISION</text>
<text x="397.1" y="416.1">REPRODUCTION OF THIS DESIGN, DRAWING,</text>
<text x="397.4" y="418.7">OR INFORMATION IS STRICTLY PROHIBITED.</text>
<text x="448.1" y="418.9">ANGLE</text>
<text x="448.4" y="416.6">THIRD</text>
<text x="408" y="421.2">ALL RIGHTS RESERVED.</text>
<text x="445" y="421.2">PROJECTION</text>
</g>
</svg>
